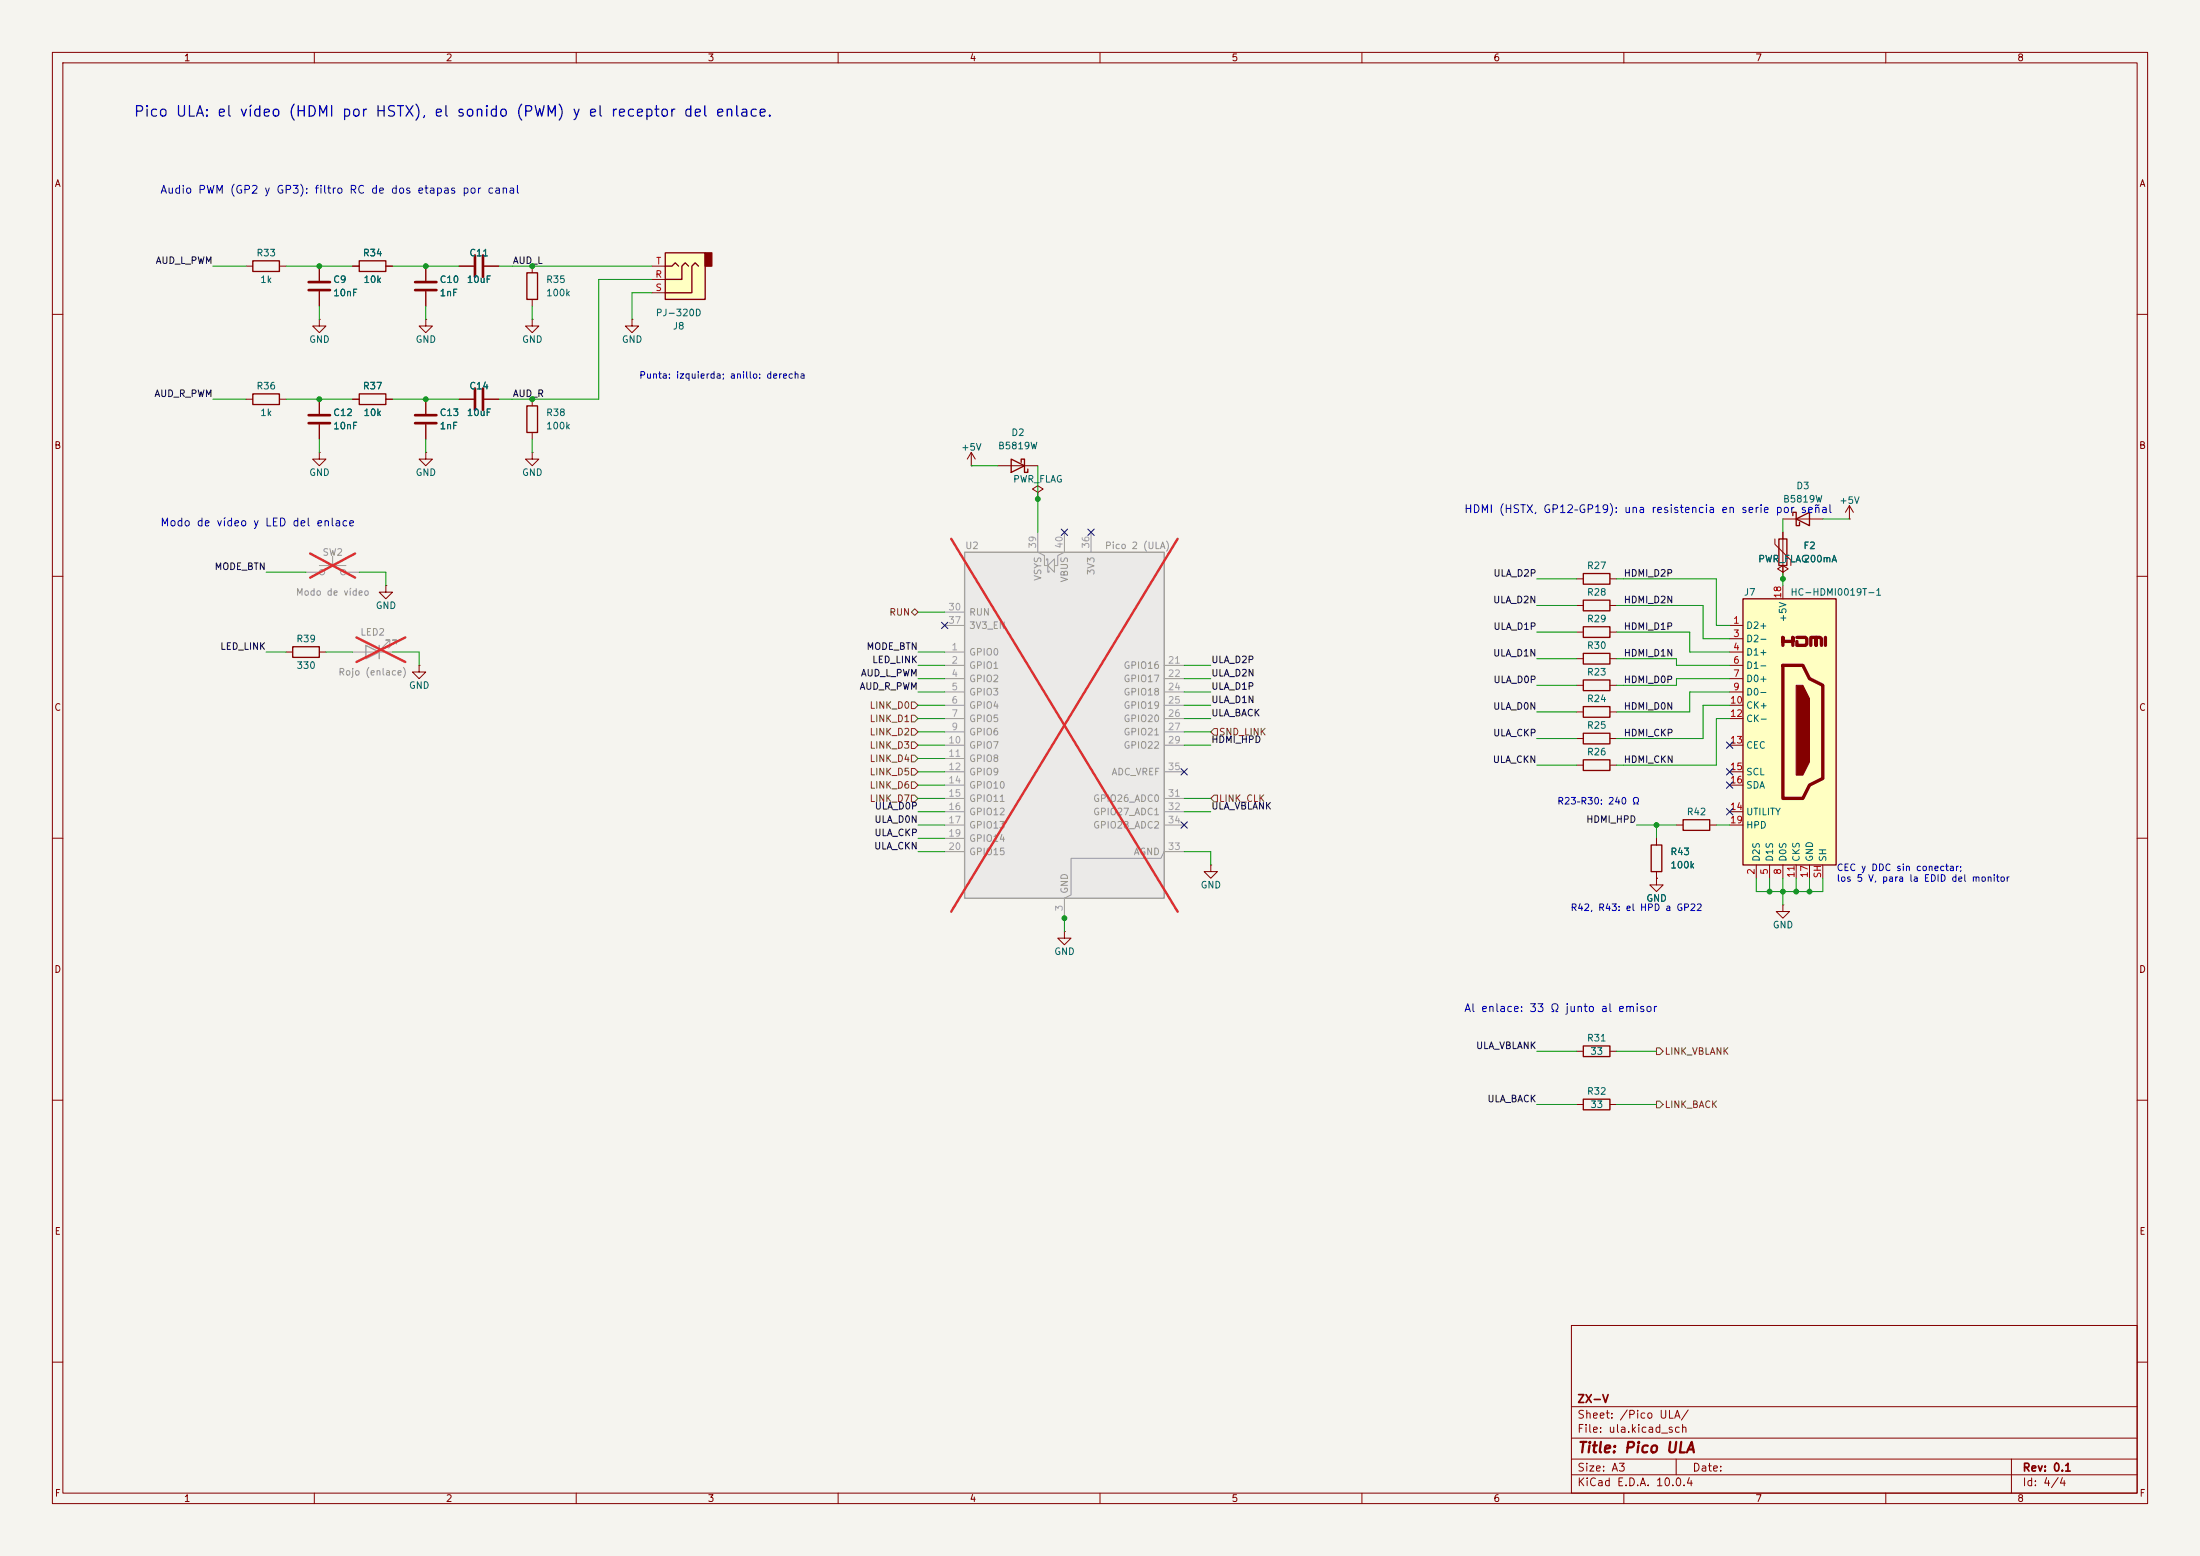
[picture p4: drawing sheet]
<svg xmlns="http://www.w3.org/2000/svg" width="420mm" height="297mm" viewBox="0 0 420 297" stroke-linecap="round" stroke-linejoin="round" font-family="sans-serif">
<path d="M0 0h420v297h-420z" fill="#f5f4ef" stroke="#f5f4ef" stroke-width=".19"/>
<g fill="none" stroke="#840000" stroke-width=".19">
<path d="M10 10h400v277h-400zM12 12h396v273h-396zM60 10v2M110 10v2M160 10v2M210 10v2M260 10v2M310 10v2M360 10v2M47 50.8h1.3M53.3 50.8h1.3M61 50.8v2.8"/>
<path d="M61 55.6v2.8M67.3 50.8h1.3M73.7 50.8h1.2M81.3 50.8v2.8M81.3 55.6v2.8M87.6 50.8h2.8M92.5 50.8h2.7M101.6 50.8v1.3M101.6 57.2v1.2M10 60h2M61 61v1.2h1.2l-1.2 1.3-1.3-1.3h1.3M61 61h.1"/>
<path d="M81.3 61v1.2h1.2l-1.2 1.3-1.3-1.3h1.3M81.3 61h.1M81.3 76.2v2.8M101.6 61v1.2h1.3l-1.3 1.3-1.3-1.3h1.3M101.6 61h.1M120.6 61v1.2h1.3l-1.3 1.3-1.2-1.3h1.2M120.6 61h.1M408 60h2M81.3 86.4v1.2h1.2l-1.2 1.3-1.3-1.3h1.3M81.3 86.4h.1M81.3 81v2.8M190.5 88.9h7.6"/>
<path d="M353.1 99.1h.1M353.1 96.5l-.8 1.3M353.1 96.5l.7 1.3M353.1 96.5v2.6M10 110h2M301 115.6h1.3M307.3 115.6h1.3M408 110h2M301 120.7h1.3M301 125.7h1.3M307.3 120.7h1.3M307.3 125.7h1.3"/>
<path d="M10 160h2M301 146.1h1.3M307.3 146.1h1.3M408 160h2M231.1 165.1v1.3h1.3l-1.3 1.2-1.2-1.2h1.2M231.1 165.1h.1M316.2 160v1.3M316.2 166.4v1.2M10 210h2M408 210h2M300 253h108v32h-108zM10 260h2"/>
<path d="M300 278.5h108M300 274.5h108M300 268.5h108M320 278.5v3M384 278.5v6.5M408 260h2M60 285v2M110 285v2M160 285v2M210 285v2M260 285v2M300 281.5h108"/>
<path d="M310 285v2M360 285v2"/>
</g>
<path d="M48.3 49.8h5v2h-5zM68.6 49.8h5.1v2h-5.1zM100.6 52.1h2v5.1h-2zM193 87.6l2.6 1.3-2.6 1.3zM194.9 88.3v-.7h.7v2.6h.6v-.7M302.3 119.6h5v2.1h-5zM302.3 114.6h5v2h-5zM302.3 124.7h5v2h-5zM302.3 145h5v2.1h-5zM315.2 161.3h2v5.1h-2z" fill="none" stroke="#840000" stroke-width=".25"/>
<path d="M58.9 53.8h4.1M58.9 55.4h4.1M79.2 53.8h4.1M79.2 55.4h4.1M90.7 48.8v4M92.2 48.8v4M79.2 79.2h4.1M79.2 80.8h4.1" fill="none" stroke="#840000" stroke-width=".51"/>
<path d="M332.7 114.3h17.8v50.8h-17.8z" fill="#ffffc2"/>
<path d="M340.4 123.2v-1.5v.7h1.9v-.7v1.5M340.4 127h3.8l1.2 2.5 2.6 1.3v17.8l-2.6 1.3-1.2 2.5h-3.8zM343 121.7h1.7l.2 .2v1l-.2 .3h-1.7v-.8M345.7 123.2v-1.5h1v1.5v-1.5h.8l.2 .2v1.3M348.5 121.7v1.5" fill="none" stroke="#840000" stroke-width=".63"/>
<path d="M48.3 75.2h5v2h-5zM68.6 75.2h5.1v2h-5.1zM100.6 77.5h2v5.1h-2zM342.3 98.4v-.6h.6v2.5h.6v-.6M342.9 99.1l2.5-1.3v2.5zM302.3 109.5h5v2h-5zM332.7 114.3h17.8v50.8h-17.8zM339.6 102.9h1.5v5.1h-1.5zM55.9 123.4h5.1v2.1h-5.1zM302.3 140h5v2h-5z" fill="none" stroke="#840000" stroke-width=".25"/>
<path d="M342.9 130.8h1.3l1.2 2.6v12l-1.2 2.6h-1.3z" fill="#840000" stroke="#840000" stroke-width=".19"/>
<g fill="none" stroke="#840000" stroke-width=".19">
<path d="M47 76.2h1.3M53.3 76.2h1.3M61 76.2v2.8M67.3 76.2h1.3M73.7 76.2h1.2M87.6 76.2h2.8M92.5 76.2h2.7M101.6 76.2v1.3M61 86.4v1.2h1.2l-1.2 1.3-1.3-1.3h1.3M61 86.4h.1M61 81v2.8M101.6 82.6v1.2"/>
<path d="M198.1 94l1-.7-1-.6-1 .6 1 .7v1.3M198.1 95.3h.1M340.4 99.1h7.6M73.7 111.8v1.2h1.2l-1.2 1.3-1.3-1.3h1.3M73.7 111.8h.1M301 110.5h1.3M307.3 110.5h1.3M330.2 119.4h2.5M338.8 102.9v1l3.1 3v1.1M340.4 101.6v7.6l1-.6-1-.6-1.1 .6 1.1 .6v1.3M340.4 110.5h.1M340.4 111.8v2.5"/>
<path d="M54.6 124.5h1.3M61 124.5h1.2M80 127v1.3h1.3l-1.3 1.2-1.3-1.2h1.3M80 127h.1M330.2 121.9h2.5M330.2 124.5h2.5M330.2 127h2.5M330.2 129.5h2.5M330.2 132.1h2.5M330.2 134.6h2.5M330.2 137.2h2.5M301 141h1.3"/>
<path d="M307.3 141h1.3M330.2 142.2h2.5M330.2 154.9h2.5M330.2 147.3h2.5M330.2 149.9h2.5M330.2 157.5h2.5M316.2 167.6v1.3h1.3l-1.3 1.3-1.2-1.3h1.2M316.2 167.6h.1M335.3 165.1v2.5M337.8 165.1v2.5M340.4 165.1v2.5M342.9 165.1v2.5"/>
<path d="M345.4 165.1v2.5M348 165.1v2.5"/>
</g>
<path d="M58.9 79.2h4.1M90.7 74.2v4M92.2 74.2v4M58.9 80.8h4.1" fill="none" stroke="#840000" stroke-width=".51"/>
<g fill="none" stroke="#9c9b98" stroke-width=".19">
<path d="M58.4 109.2h2.6M61 108h5M63.5 106.2v1.8M66 109.2h2.6M67.3 124.5h7.6M74.4 122.9v-.7h-.7h.7l-1.5 1.5M75.7 122.9v-.7h-.8h.8l-1.5 1.5"/>
<circle cx="61.5" cy="109.2" r=".51"/>
<circle cx="65.5" cy="109.2" r=".51"/>
</g>
<path d="M69.8 123.2l2.6 1.3-2.6 1.2zM72.4 123.2v2.5" fill="none" stroke="#9c9b98" stroke-width=".25"/>
<path d="M59.2 105.6l8.6 4.7M67.8 105.6l-8.6 4.7M68 121.7l9.4 4.7M77.4 121.7l-9.4 4.7" fill="none" stroke="#e12e31" stroke-width=".46"/>
<path d="M127 48.3h7.6v8.9h-7.6z" fill="#ffffc2"/>
<path d="M134.6 48.3h1.3v2.5h-1.3z" fill="#840000" stroke="#840000" stroke-width=".25"/>
<path d="M127 48.3h7.6v8.9h-7.6zM127 50.8h1.3l.6-.6 .6 .6M131.4 50.8l-.6-.6-.6 .6v2.5h-3.2M133.3 50.8l-.6-.6-.6 .6v5.1h-5.1" fill="none" stroke="#840000" stroke-width=".25"/>
<path d="M124.5 53.3h2.5M124.5 55.9h2.5M124.5 50.8h2.5M101.6 86.4v1.2h1.3l-1.3 1.3-1.3-1.3h1.3M101.6 86.4h.1" fill="none" stroke="#840000" stroke-width=".19"/>
<path d="M184.1 105.4h38.1v66.1h-38.1z" fill="#ebeae8"/>
<path d="M184.1 105.4h38.1v66.1h-38.1z" fill="none" stroke="#9c9b98" stroke-width=".25"/>
<g fill="none" stroke="#9c9b98" stroke-width=".19">
<path d="M180.3 116.8h3.8M180.3 119.4h3.8M198.1 101.6v3.8l1.3 .6v2h.6M199.8 106.9v-.2h.2v2.5h.3v-.2M201.3 106.7v2.5l-1.3-1.2zM203.2 101.6v3.8l-1.3 .6v2h-.6M208.3 101.6v3.8M180.3 124.5h3.8M180.3 127h3.8M180.3 129.5h3.8M180.3 132.1h3.8M180.3 134.6h3.8"/>
<path d="M180.3 137.2h3.8M180.3 139.7h3.8M222.2 127h3.9M222.2 129.5h3.9M222.2 132.1h3.9M222.2 134.6h3.9M222.2 137.2h3.9M222.2 139.7h3.9M180.3 142.2h3.8M180.3 144.8h3.8M180.3 147.3h3.8M180.3 149.9h3.8"/>
<path d="M180.3 152.4h3.8M180.3 154.9h3.8M180.3 157.5h3.8M222.2 142.2h3.9M222.2 147.3h3.9M222.2 152.4h3.9M222.2 154.9h3.9M222.2 157.5h3.9M180.3 160h3.8M180.3 162.6h3.8M226.1 162.6h-3.9l-.6 1.2h-17.1v7l-1.3 .7v3.8"/>
</g>
<path d="M181.6 102.8l43.2 71.2M224.8 102.8l-43.2 71.2" fill="none" stroke="#e12e31" stroke-width=".46"/>
<g fill="none" stroke="#840000" stroke-width=".19">
<path d="M61 50.8v2.8M61 55.6v2.8M67.3 50.8h1.3M73.7 50.8h1.2M81.3 50.8v2.8M81.3 55.6v2.8M87.6 50.8h2.8M92.5 50.8h2.7M61 76.2v2.8M67.3 76.2h1.3M73.7 76.2h1.2M81.3 76.2v2.8"/>
<path d="M87.6 76.2h2.8M92.5 76.2h2.7M61 81v2.8M81.3 81v2.8M185.4 88.9h.1M185.4 86.4l-.7 1.2M185.4 86.4l.8 1.2M185.4 86.4v2.5M340.4 110.5h.1M340.4 101.6v1.3M340.4 108v1.2M301 135.9h1.3"/>
<path d="M301 130.8h1.3M307.3 135.9h1.3M307.3 130.8h1.3M320 157.5h1.3M326.4 157.5h1.3M203.2 177.8v1.3h1.3l-1.3 1.2-1.3-1.2h1.3M203.2 177.8h.1M316.2 167.6h.1M316.2 160v1.3M316.2 166.4v1.2M340.4 172.7v1.3h1.2l-1.2 1.3-1.3-1.3h1.3M340.4 172.7h.1"/>
<path d="M301 200.7h1.3M301 210.8h1.3M307.3 200.7h1.3M307.3 210.8h1.3"/>
</g>
<path d="M302.3 134.9h5v2h-5zM302.3 129.8h5v2h-5zM321.3 156.5h5.1v2h-5.1zM302.3 199.6h5v2.1h-5zM302.3 209.8h5v2h-5z" fill="none" stroke="#840000" stroke-width=".25"/>
<g fill="none" stroke="#725600" stroke-width=".19">
<path d="M174 116.8l.6-.6 .7 .6-.7 .7zM174 134h.6l.7 .6-.7 .7h-.6zM174 136.5h.6l.7 .7-.7 .6h-.6zM174 139.1h.6l.7 .6-.7 .6h-.6zM231.8 139.1h.6v1.2h-.6l-.7-.6zM174 151.8h.6l.7 .6-.7 .6h-.6zM174 141.6h.6l.7 .6-.7 .7h-.6zM174 144.1h.6l.7 .7-.7 .6h-.6zM174 146.7h.6l.7 .6-.7 .7h-.6zM174 149.2h.6l.7 .7-.7 .6h-.6zM231.8 151.8h.6v1.2h-.6l-.7-.6zM316.2 200h.7l.6 .7-.6 .6h-.7z"/>
<path d="M316.2 210.2h.7l.6 .6-.6 .7h-.7z"/>
</g>
<g fill="none" stroke="#009600" stroke-width=".19">
<path d="M40.6 50.8h6.4M54.6 50.8h12.7M61 58.4v2.6M74.9 50.8h12.7M81.3 58.4v2.6M95.2 50.8h29.3M101.6 58.4v2.6M124.5 53.3h-10.2v22.9h-19.1M124.5 55.9h-3.9v5.1M40.6 76.2h6.4M54.6 76.2h12.7M74.9 76.2h12.7"/>
<path d="M61 83.8v2.6M81.3 83.8v2.6M101.6 83.8v2.6M185.4 88.9h5.1M198.1 88.9v12.7M340.4 99.1v2.5M348 99.1h5.1M50.8 109.2h7.6M68.6 109.2h5.1v2.6M175.3 116.8h5M293.4 110.5h7.6M293.4 115.6h7.6"/>
<path d="M308.6 110.5h19.1v8.9h2.5M308.6 115.6h16.5v6.3h5.1M340.4 109.2v2.6M50.8 124.5h3.8M62.2 124.5h5.1M74.9 124.5h5.1v2.5M175.3 124.5h5M175.3 127h5M175.3 129.5h5M175.3 132.1h5M175.3 134.6h5M175.3 137.2h5"/>
<path d="M175.3 139.7h5M226.1 127h5M226.1 129.5h5M226.1 132.1h5M226.1 134.6h5M226.1 137.2h5M226.1 139.7h5M293.4 120.7h7.6M293.4 125.7h7.6M293.4 130.8h7.6M293.4 135.9h7.6M308.6 120.7h14v3.8h7.6"/>
<path d="M308.6 125.7h11.4v1.3h10.2M330.2 137.2h-2.5v8.9h-19.1M330.2 134.6h-5.1v6.4h-16.5M330.2 132.1h-7.6v3.8h-14M330.2 129.5h-10.2v1.3h-11.4M175.3 142.2h5M175.3 157.5h5M175.3 144.8h5M175.3 147.3h5M175.3 154.9h5M175.3 149.9h5M175.3 152.4h5"/>
<path d="M226.1 142.2h5M226.1 154.9h5M226.1 152.4h5M293.4 141h7.6M293.4 146.1h7.6M312.4 157.5h7.6M316.2 157.5v2.5M327.7 157.5h2.5M175.3 160h5M175.3 162.6h5M203.2 175.3v2.5M226.1 162.6h5v2.5"/>
<path d="M335.3 167.6v2.6h12.7v-2.6M337.8 167.6v2.6M340.4 167.6v5.1M342.9 167.6v2.6M345.4 167.6v2.6M293.4 200.7h7.6M293.4 210.8h7.6M308.6 200.7h7.6M308.6 210.8h7.6"/>
</g>
<g fill="none" stroke="#000084" stroke-width=".19">
<path d="M179.7 118.8l1.2 1.2M180.9 118.8l-1.2 1.2M202.6 101l1.2 1.2M203.8 101l-1.2 1.2M207.7 101l1.2 1.2M208.9 101l-1.2 1.2M225.5 146.7l1.2 1.2M225.5 156.9l1.2 1.2M226.7 146.7l-1.2 1.2M226.7 156.9l-1.2 1.2M329.6 141.6l1.2 1.2M329.6 146.7l1.2 1.2"/>
<path d="M329.6 149.3l1.2 1.2M329.6 154.3l1.2 1.2M330.8 141.6l-1.2 1.2M330.8 146.7l-1.2 1.2M330.8 149.3l-1.2 1.2M330.8 154.3l-1.2 1.2"/>
</g>
<g fill="#009600" stroke="#009600" stroke-width=".19">
<circle cx="345.4" cy="170.2" r=".46"/>
<circle cx="337.8" cy="170.2" r=".46"/>
<circle cx="101.6" cy="76.2" r=".46"/>
<circle cx="198.1" cy="95.3" r=".46"/>
<circle cx="316.2" cy="157.5" r=".46"/>
<circle cx="203.2" cy="175.3" r=".46"/>
<circle cx="340.4" cy="110.5" r=".46"/>
<circle cx="61" cy="50.8" r=".46"/>
<circle cx="61" cy="76.2" r=".46"/>
<circle cx="101.6" cy="50.8" r=".46"/>
<circle cx="81.3" cy="50.8" r=".46"/>
<circle cx="81.3" cy="76.2" r=".46"/>
<circle cx="340.4" cy="170.2" r=".46"/>
<circle cx="342.9" cy="170.2" r=".46"/>
</g>
<text font-size="2" fill="#0000c2" x="25.4" y="22.8">Pico ULA: el vídeo (HDMI por HSTX), el sonido (PWM) y el receptor del enlace.</text>
<text font-size="2" fill="#840000" x="301" y="277.8">Title: Pico ULA</text>
<g font-size="1.5" fill="#0000c2">
<text x="30.5" y="37.3">Audio PWM (GP2 y GP3): filtro RC de dos etapas por canal</text>
<text x="30.5" y="100.8">Modo de vídeo y LED del enlace</text>
<text x="279.4" y="98.3">HDMI (HSTX, GP12–GP19): una resistencia en serie por</text>
<text x="343.6" y="98.3">señal</text>
<text x="279.4" y="193.5">Al enlace: 33 Ω junto al emisor</text>
</g>
<g font-size="1.5" fill="#840000">
<text x="301" y="268.1">ZX-V</text>
<text x="301" y="273.8">File: ula.kicad_sch</text>
<text x="301" y="271.1">Sheet: /Pico ULA/</text>
<text x="301" y="281.2">Size: A3</text>
<text x="323" y="281.2">Date:</text>
<text x="386" y="281.2">Rev: 0.1</text>
<text x="301" y="284">KiCad E.D.A. 10.0.4</text>
<text x="386" y="284">Id: 4/4</text>
</g>
<g font-size="1.3" fill="#840000">
<text x="35" y="12">1</text>
<text x="85" y="12">2</text>
<text x="135" y="12">3</text>
<text x="185" y="12">4</text>
<text x="235" y="12">5</text>
<text x="285" y="12">6</text>
<text x="335" y="12">7</text>
<text x="385" y="12">8</text>
<text x="10.3" y="36">A</text>
<text x="408.3" y="36">A</text>
<text x="10.3" y="86">B</text>
<text x="408.2" y="86">B</text>
<text x="10.3" y="136">C</text>
<text x="408.2" y="136">C</text>
<text x="10.3" y="186">D</text>
<text x="408.2" y="186">D</text>
<text x="10.3" y="236">E</text>
<text x="408.3" y="236">E</text>
<text x="10.3" y="286">F</text>
<text x="35" y="287">1</text>
<text x="85" y="287">2</text>
<text x="135" y="287">3</text>
<text x="185" y="287">4</text>
<text x="235" y="287">5</text>
<text x="285" y="287">6</text>
<text x="335" y="287">7</text>
<text x="385" y="287">8</text>
<text x="408.3" y="286">F</text>
</g>
<g font-size="1.3" fill="#0f0f0f">
<text x="29.6" y="50.7">AUD_L_PWM</text>
<text x="97.8" y="50.7">AUD_L</text>
<text x="29.4" y="76.1">AUD_R_PWM</text>
<text x="97.8" y="76.1">AUD_R</text>
<text x="40.9" y="109.1">MODE_BTN</text>
<text x="285" y="110.4">ULA_D2P</text>
<text x="309.9" y="110.4">HDMI_D2P</text>
<text x="284.9" y="115.4">ULA_D2N</text>
<text x="309.9" y="115.4">HDMI_D2N</text>
<text x="41.9" y="124.3">LED_LINK</text>
<text x="165.3" y="124.3">MODE_BTN</text>
<text x="284.9" y="125.6">ULA_D1N</text>
<text x="285" y="120.5">ULA_D1P</text>
<text x="309.9" y="125.6">HDMI_D1N</text>
<text x="309.9" y="120.5">HDMI_D1P</text>
<text x="164" y="132">AUD_R_PWM</text>
<text x="164.2" y="129.4">AUD_L_PWM</text>
<text x="166.4" y="126.9">LED_LINK</text>
<text x="231.1" y="126.9">ULA_D2P</text>
<text x="231.1" y="129.4">ULA_D2N</text>
<text x="231.1" y="132">ULA_D1P</text>
<text x="285" y="130.7">ULA_D0P</text>
<text x="309.9" y="130.7">HDMI_D0P</text>
<text x="231.1" y="134.5">ULA_D1N</text>
<text x="231.1" y="137">ULA_BACK</text>
<text x="284.9" y="135.8">ULA_D0N</text>
<text x="309.9" y="135.8">HDMI_D0N</text>
<text x="231.1" y="142.1">HDMI_HPD</text>
<text x="284.9" y="140.8">ULA_CKP</text>
<text x="309.9" y="140.8">HDMI_CKP</text>
<text x="284.9" y="145.9">ULA_CKN</text>
<text x="309.9" y="145.9">HDMI_CKN</text>
<text x="166.9" y="154.8">ULA_D0P</text>
<text x="231.1" y="154.8">ULA_VBLANK</text>
<text x="166.8" y="157.4">ULA_D0N</text>
<text x="166.8" y="159.9">ULA_CKP</text>
<text x="302.7" y="157.4">HDMI_HPD</text>
<text x="166.8" y="162.4">ULA_CKN</text>
<text x="281.7" y="200.5">ULA_VBLANK</text>
<text x="283.9" y="210.7">ULA_BACK</text>
</g>
<g font-size="1.3" fill="#006464">
<text x="48.9" y="49.2">R33</text>
<text x="69.2" y="49.2">R34</text>
<text x="89.5" y="49.2">C11</text>
<text x="49.6" y="54.3">1k</text>
<text x="63.5" y="54.3">C9</text>
<text x="63.5" y="56.9">10nF</text>
<text x="69.3" y="54.3">10k</text>
<text x="83.8" y="56.9">1nF</text>
<text x="83.8" y="54.3">C10</text>
<text x="89" y="54.3">10uF</text>
<text x="104.1" y="54.3">R35</text>
<text x="104.1" y="56.9">100k</text>
<text x="58.9" y="65.7">GND</text>
<text x="79.2" y="65.7">GND</text>
<text x="99.6" y="65.7">GND</text>
<text x="118.6" y="65.7">GND</text>
<text x="125.1" y="60.7">PJ-320D</text>
<text x="128.3" y="63.2">J8</text>
<text x="48.9" y="74.6">R36</text>
<text x="69.2" y="74.6">R37</text>
<text x="89.5" y="74.6">C14</text>
<text x="49.6" y="79.7">1k</text>
<text x="63.5" y="79.7">C12</text>
<text x="63.5" y="82.3">10nF</text>
<text x="69.3" y="79.7">10k</text>
<text x="83.8" y="82.3">1nF</text>
<text x="83.8" y="79.7">C13</text>
<text x="89" y="79.7">10uF</text>
<text x="104.1" y="79.7">R38</text>
<text x="104.1" y="82.3">100k</text>
<text x="193" y="83.5">D2</text>
<text x="183.4" y="86.3">+5V</text>
<text x="190.4" y="86.1">B5819W</text>
<text x="58.9" y="91.1">GND</text>
<text x="79.2" y="91.1">GND</text>
<text x="99.6" y="91.1">GND</text>
<text x="193.3" y="92.4">PWR_FLAG</text>
<text x="342.8" y="93.7">D3</text>
<text x="340.3" y="96.2">B5819W</text>
<text x="351" y="96.5">+5V</text>
<text x="335.5" y="107.7">PWR_FLAG</text>
<text x="344.2" y="105.1">F2</text>
<text x="344.2" y="107.7">200mA</text>
<text x="302.9" y="108.9">R27</text>
<text x="71.6" y="116.5">GND</text>
<text x="302.9" y="119.1">R29</text>
<text x="302.9" y="114">R28</text>
<text x="332.8" y="114">J7</text>
<text x="341.3" y="118.9" transform="rotate(-90 341.3 118.9)">+5V</text>
<text x="341.7" y="114">HC-HDMI0019T-1</text>
<text x="56.5" y="122.9">R39</text>
<text x="302.9" y="124.2">R30</text>
<text x="333.2" y="120.4">D2+</text>
<text x="333.2" y="122.9">D2-</text>
<text x="333.2" y="125.4">D1+</text>
<text x="56.5" y="128">330</text>
<text x="78" y="131.8">GND</text>
<text x="302.9" y="129.2">R23</text>
<text x="333.2" y="128">D1-</text>
<text x="333.2" y="130.5">D0+</text>
<text x="302.9" y="134.3">R24</text>
<text x="333.2" y="133.1">D0-</text>
<text x="333.2" y="135.6">CK+</text>
<text x="302.9" y="139.4">R25</text>
<text x="333.2" y="138.1">CK-</text>
<text x="333.2" y="143.2">CEC</text>
<text x="302.9" y="144.5">R26</text>
<text x="333.2" y="148.3">SCL</text>
<text x="321.9" y="155.9">R42</text>
<text x="333.2" y="155.9">UTILITY</text>
<text x="333.2" y="150.8">SDA</text>
<text x="333.2" y="158.5">HPD</text>
<text x="318.8" y="163.5">R43</text>
<text x="318.8" y="166.1">100k</text>
<text x="336.3" y="164.6" transform="rotate(-90 336.3 164.6)">D2S</text>
<text x="338.8" y="164.6" transform="rotate(-90 338.8 164.6)">D1S</text>
<text x="341.3" y="164.6" transform="rotate(-90 341.3 164.6)">D0S</text>
<text x="343.9" y="164.6" transform="rotate(-90 343.9 164.6)">CKS</text>
<text x="346.4" y="164.6" transform="rotate(-90 346.4 164.6)">GND</text>
<text x="349" y="164.6" transform="rotate(-90 349 164.6)">SH</text>
<text x="229.1" y="169.9">GND</text>
<text x="314.2" y="172.4">GND</text>
<text x="338.3" y="177.5">GND</text>
<text x="201.2" y="182.6">GND</text>
<text x="302.9" y="199.1">R31</text>
<text x="303.5" y="201.6">33</text>
<text x="302.9" y="209.3">R32</text>
<text x="303.5" y="211.8">33</text>
</g>
<g font-size="1.3" fill="#a90000">
<text x="125" y="53.3">R</text>
<text x="125.1" y="50.8">T</text>
<text x="125" y="55.9">S</text>
<text x="330.8" y="119.4">1</text>
<text x="340.3" y="114.3" transform="rotate(-90 340.3 114.3)">18</text>
<text x="330.8" y="121.9">3</text>
<text x="330.8" y="124.4">4</text>
<text x="330.8" y="127">6</text>
<text x="330.8" y="129.5">7</text>
<text x="330.2" y="134.6">10</text>
<text x="330.2" y="137.1">12</text>
<text x="330.8" y="132.1">9</text>
<text x="330.2" y="142.2">13</text>
<text x="330.2" y="147.3">15</text>
<text x="330.2" y="149.8">16</text>
<text x="330.2" y="154.9">14</text>
<text x="330.2" y="157.5">19</text>
<text x="335.3" y="167.1" transform="rotate(-90 335.3 167.1)">2</text>
<text x="337.8" y="167.1" transform="rotate(-90 337.8 167.1)">5</text>
<text x="340.3" y="167.1" transform="rotate(-90 340.3 167.1)">8</text>
<text x="342.9" y="167.7" transform="rotate(-90 342.9 167.7)">11</text>
<text x="345.4" y="167.7" transform="rotate(-90 345.4 167.7)">17</text>
<text x="348" y="167.7" transform="rotate(-90 348 167.7)">SH</text>
</g>
<g font-size="1.3" fill="#0000c2">
<text x="121.9" y="72.6">Punta: izquierda; anillo: derecha</text>
<text x="297.2" y="153.9">R23–R30: 240 Ω</text>
<text x="350.5" y="166.6">CEC y DDC sin conectar;</text>
<text x="350.5" y="168.6">los 5 V, para la EDID del monitor</text>
<text x="299.7" y="174.2">R42, R43: el HPD a GP22</text>
</g>
<g font-size="1.3" fill="#939391">
<text x="61.5" y="106.4">SW2</text>
<text x="184.2" y="105.1">U2</text>
<text x="210.8" y="105.1">Pico 2 (ULA)</text>
<text x="199.1" y="111" transform="rotate(-90 199.1 111)">VSYS</text>
<text x="204.2" y="111.3" transform="rotate(-90 204.2 111.3)">VBUS</text>
<text x="209.3" y="109.9" transform="rotate(-90 209.3 109.9)">3V3</text>
<text x="56.4" y="114">Modo de vídeo</text>
<text x="184.9" y="117.8">RUN</text>
<text x="68.7" y="121.6">LED2</text>
<text x="184.9" y="125.4">GPIO0</text>
<text x="184.9" y="120.4">3V3_EN</text>
<text x="64.5" y="129.2">Rojo (enlace)</text>
<text x="184.9" y="128">GPIO1</text>
<text x="184.9" y="130.5">GPIO2</text>
<text x="214.4" y="128">GPIO16</text>
<text x="214.4" y="130.5">GPIO17</text>
<text x="184.9" y="133.1">GPIO3</text>
<text x="184.9" y="135.6">GPIO4</text>
<text x="214.4" y="133.1">GPIO18</text>
<text x="214.4" y="135.6">GPIO19</text>
<text x="184.9" y="138.1">GPIO5</text>
<text x="184.9" y="140.7">GPIO6</text>
<text x="184.9" y="143.2">GPIO7</text>
<text x="214.4" y="138.1">GPIO20</text>
<text x="214.4" y="140.7">GPIO21</text>
<text x="214.4" y="143.2">GPIO22</text>
<text x="184.9" y="145.8">GPIO8</text>
<text x="184.9" y="148.3">GPIO9</text>
<text x="212.1" y="148.3">ADC_VREF</text>
<text x="184.9" y="150.8">GPIO10</text>
<text x="184.9" y="153.4">GPIO11</text>
<text x="184.9" y="155.9">GPIO12</text>
<text x="208.6" y="153.4">GPIO26_ADC0</text>
<text x="208.6" y="155.9">GPIO27_ADC1</text>
<text x="184.9" y="158.5">GPIO13</text>
<text x="184.9" y="161">GPIO14</text>
<text x="208.6" y="158.5">GPIO28_ADC2</text>
<text x="184.9" y="163.5">GPIO15</text>
<text x="216.3" y="163.5">AGND</text>
<text x="204.2" y="170.7" transform="rotate(-90 204.2 170.7)">GND</text>
</g>
<g font-size="1.3" fill="#a5a4a2">
<text x="198.1" y="104.8" transform="rotate(-90 198.1 104.8)">39</text>
<text x="203.2" y="104.8" transform="rotate(-90 203.2 104.8)">40</text>
<text x="208.3" y="104.8" transform="rotate(-90 208.3 104.8)">36</text>
<text x="180.9" y="116.8">30</text>
<text x="180.9" y="119.4">37</text>
<text x="181.5" y="124.4">1</text>
<text x="181.5" y="127">2</text>
<text x="181.5" y="129.5">4</text>
<text x="222.8" y="127">21</text>
<text x="222.8" y="129.5">22</text>
<text x="181.5" y="132.1">5</text>
<text x="181.5" y="134.6">6</text>
<text x="181.5" y="137.1">7</text>
<text x="222.8" y="132.1">24</text>
<text x="222.8" y="134.6">25</text>
<text x="222.8" y="137.1">26</text>
<text x="180.9" y="142.2">10</text>
<text x="181.5" y="139.7">9</text>
<text x="222.8" y="139.7">27</text>
<text x="222.8" y="142.2">29</text>
<text x="180.9" y="144.8">11</text>
<text x="180.9" y="147.3">12</text>
<text x="180.9" y="149.8">14</text>
<text x="222.8" y="147.3">35</text>
<text x="180.9" y="152.4">15</text>
<text x="180.9" y="154.9">16</text>
<text x="222.8" y="152.4">31</text>
<text x="222.8" y="154.9">32</text>
<text x="180.9" y="157.5">17</text>
<text x="180.9" y="160">19</text>
<text x="222.8" y="157.5">34</text>
<text x="180.9" y="162.5">20</text>
<text x="222.8" y="162.5">33</text>
<text x="203.2" y="174.1" transform="rotate(-90 203.2 174.1)">3</text>
</g>
<g font-size="1.3" fill="#725600">
<text x="169.7" y="117.8">RUN</text>
<text x="165.9" y="135.6">LINK_D0</text>
<text x="165.9" y="138.1">LINK_D1</text>
<text x="165.9" y="140.7">LINK_D2</text>
<text x="165.9" y="143.2">LINK_D3</text>
<text x="232.6" y="140.7">SND_LINK</text>
<text x="165.9" y="145.8">LINK_D4</text>
<text x="165.9" y="148.3">LINK_D5</text>
<text x="165.9" y="153.4">LINK_D7</text>
<text x="165.9" y="150.8">LINK_D6</text>
<text x="232.6" y="153.4">LINK_CLK</text>
<text x="317.7" y="201.6">LINK_VBLANK</text>
<text x="317.7" y="211.8">LINK_BACK</text>
</g>
</svg>
